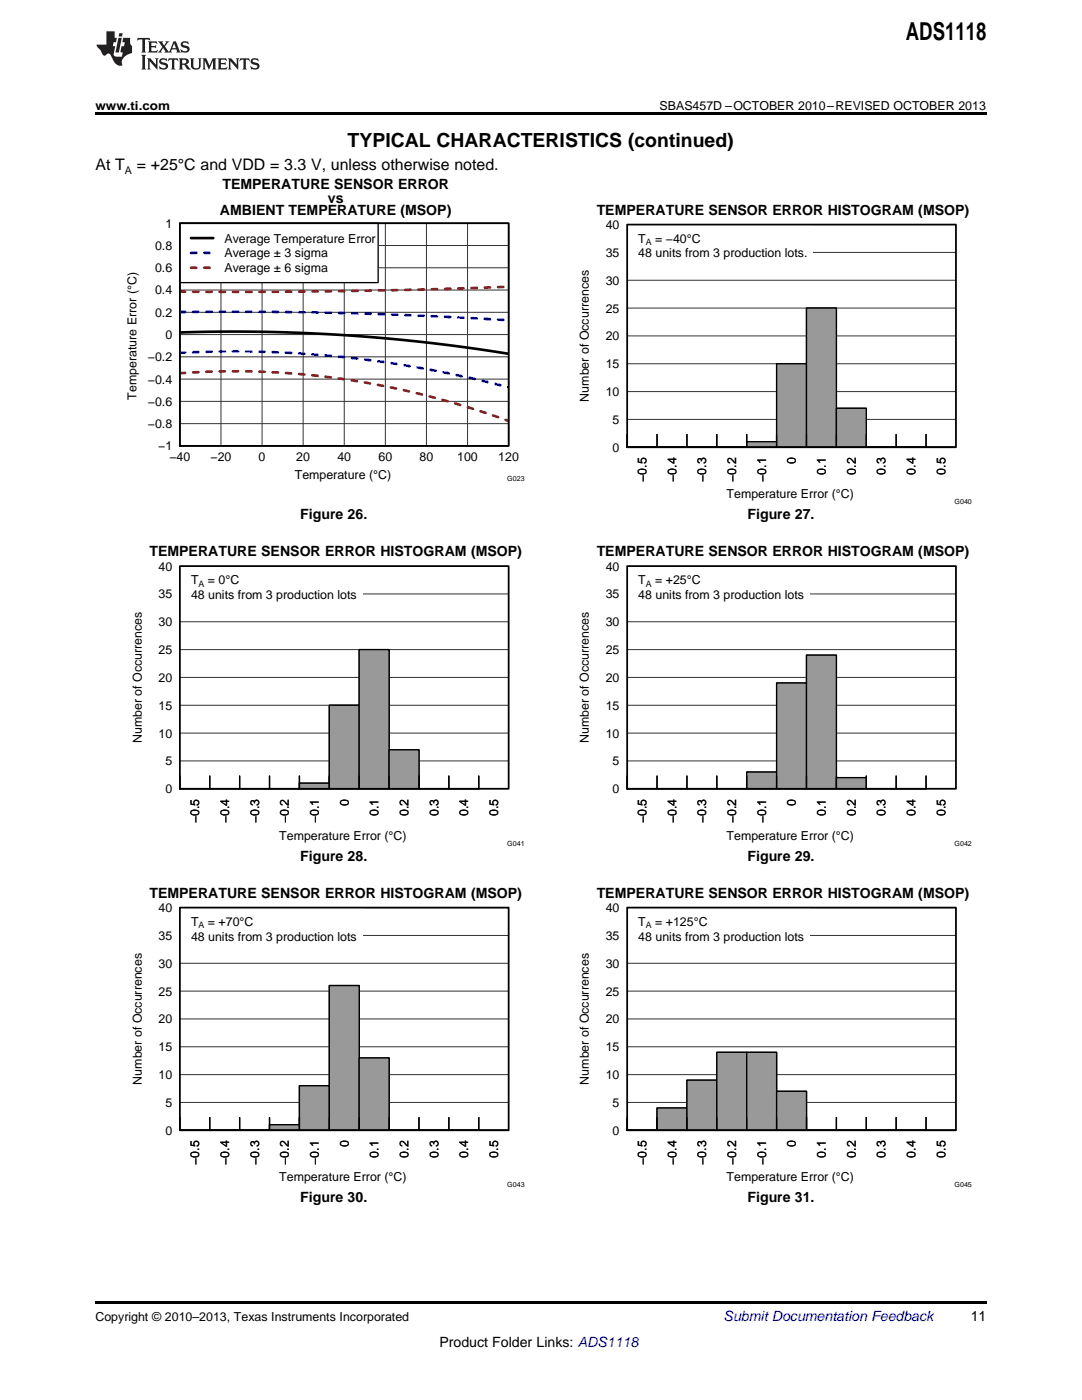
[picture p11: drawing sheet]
<svg xmlns="http://www.w3.org/2000/svg" width="216mm" height="279mm" viewBox="0 0 216 279" stroke-linecap="round" stroke-linejoin="round" font-family="sans-serif">
<path d="M19 259.7h177.8v.5h-177.8z" fill="#000"/>
<g fill="#fff">
<path d="M66.9 241.7h.3v.7h-.3z"/>
<path d="M156.1 241.7h.4v.7h-.4z"/>
</g>
<path d="M35.9 225.6h17.9" fill="none" stroke="#999" stroke-width=".2"/>
<path d="M35.9 225.6h6zM41.9 225.6h5.9zM47.8 225.6h6z" fill="none" stroke="#000" stroke-width=".26"/>
<path d="M53.8 224.5h5.9v1.1h-5.9z" fill="#999"/>
<path d="M53.8 224.5h5.9v1.1h-5.9z" fill="none" stroke="#000" stroke-width=".26"/>
<path d="M59.7 216.7h6v8.9h-6z" fill="#999"/>
<path d="M59.7 216.7h6v8.9h-6z" fill="none" stroke="#000" stroke-width=".26"/>
<path d="M65.7 196.7h6v28.9h-6z" fill="#999"/>
<path d="M65.7 196.7h6v28.9h-6z" fill="none" stroke="#000" stroke-width=".26"/>
<path d="M71.7 211.1h5.9v14.5h-5.9z" fill="#999"/>
<g fill="none" stroke="#000" stroke-width=".26">
<path d="M71.7 211.1h5.9v14.5h-5.9zM35.9 225.6h6zM35.9 223v2.6h59.6v-2.6M41.9 225.6h5.9zM41.9 223v2.6M47.8 225.6h6zM47.8 223v2.6M53.8 223v2.6M59.7 223v2.6M65.7 223v2.6M71.7 223v2.6M77.6 225.6h6z"/>
<path d="M77.6 223v2.6M83.6 225.6h6zM83.6 223v2.6M89.6 225.6h5.9zM89.6 223v2.6M95.5 225.6h6z"/>
</g>
<path d="M35.9 225.6h17.9M77.6 225.6h23.9" fill="none" stroke="#999" stroke-width=".2"/>
<path d="M35.9 197.8h65.6M35.9 192.2h65.6M35.9 186.7h65.6M35.9 181.1h65.6M35.9 214.5h65.6M35.9 208.9h65.6M35.9 203.4h65.6M35.9 225.6h65.6M35.9 220h65.6" fill="none" stroke="#333" stroke-width=".2"/>
<path d="M53.8 224.5h5.9v1.1h-5.9z" fill="#999"/>
<path d="M53.8 224.5h5.9v1.1h-5.9z" fill="none" stroke="#000" stroke-width=".26"/>
<path d="M59.7 216.7h6v8.9h-6z" fill="#999"/>
<path d="M59.7 216.7h6v8.9h-6z" fill="none" stroke="#000" stroke-width=".26"/>
<path d="M65.7 196.7h6v28.9h-6z" fill="#999"/>
<path d="M65.7 196.7h6v28.9h-6z" fill="none" stroke="#000" stroke-width=".26"/>
<path d="M71.7 211.1h5.9v14.5h-5.9z" fill="#999"/>
<g fill="none" stroke="#000" stroke-width=".26">
<path d="M71.7 211.1h5.9v14.5h-5.9zM35.9 223v2.6h59.6v-2.6M41.9 223v2.6M47.8 223v2.6M53.8 223v2.6M59.7 223v2.6M65.7 223v2.6M71.7 223v2.6M77.6 225.6h6zM77.6 223v2.6M83.6 225.6h6zM83.6 223v2.6"/>
<path d="M89.6 225.6h5.9zM89.6 223v2.6M95.5 225.6h6z"/>
</g>
<path d="M77.6 225.6h23.9" fill="none" stroke="#999" stroke-width=".2"/>
<path d="M35.9 181.1h36.4v8.9h-36.4z" fill="#fff"/>
<path d="M35.9 181.1h65.6v44.5h-65.6z" fill="none" stroke="#000" stroke-width=".35"/>
<path d="M125.1 225.6h6" fill="none" stroke="#999" stroke-width=".2"/>
<path d="M125.1 225.6h6z" fill="none" stroke="#000" stroke-width=".26"/>
<path d="M131.1 221.1h6v4.5h-6z" fill="#999"/>
<path d="M131.1 221.1h6v4.5h-6z" fill="none" stroke="#000" stroke-width=".26"/>
<path d="M137.1 215.6h5.9v10h-5.9z" fill="#999"/>
<path d="M137.1 215.6h5.9v10h-5.9z" fill="none" stroke="#000" stroke-width=".26"/>
<path d="M143 210h6v15.6h-6z" fill="#999"/>
<path d="M143 210h6v15.6h-6z" fill="none" stroke="#000" stroke-width=".26"/>
<path d="M149 210h6v15.6h-6z" fill="#999"/>
<path d="M149 210h6v15.6h-6z" fill="none" stroke="#000" stroke-width=".26"/>
<path d="M155 217.8h5.9v7.8h-5.9z" fill="#999"/>
<g fill="none" stroke="#000" stroke-width=".26">
<path d="M155 217.8h5.9v7.8h-5.9zM125.1 225.6h6zM125.1 223v2.6h59.7v-2.6M131.1 223v2.6M137.1 223v2.6M143 223v2.6M149 223v2.6M155 223v2.6M160.9 225.6h6zM160.9 223v2.6M166.9 225.6h6zM166.9 223v2.6"/>
<path d="M172.9 225.6h5.9zM172.9 223v2.6M178.8 225.6h6zM178.8 223v2.6M184.8 225.6h6z"/>
</g>
<path d="M125.1 225.6h6M160.9 225.6h29.9" fill="none" stroke="#999" stroke-width=".2"/>
<path d="M125.1 197.8h65.6M125.1 192.2h65.6M125.1 186.7h65.6M125.1 181.1h65.6M125.1 214.5h65.6M125.1 208.9h65.6M125.1 203.4h65.6M125.1 225.6h65.6M125.1 220h65.6" fill="none" stroke="#333" stroke-width=".2"/>
<path d="M131.1 221.1h6v4.5h-6z" fill="#999"/>
<path d="M131.1 221.1h6v4.5h-6z" fill="none" stroke="#000" stroke-width=".26"/>
<path d="M137.1 215.6h5.9v10h-5.9z" fill="#999"/>
<path d="M137.1 215.6h5.9v10h-5.9z" fill="none" stroke="#000" stroke-width=".26"/>
<path d="M143 210h6v15.6h-6z" fill="#999"/>
<path d="M143 210h6v15.6h-6z" fill="none" stroke="#000" stroke-width=".26"/>
<path d="M149 210h6v15.6h-6z" fill="#999"/>
<path d="M149 210h6v15.6h-6z" fill="none" stroke="#000" stroke-width=".26"/>
<path d="M155 217.8h5.9v7.8h-5.9z" fill="#999"/>
<g fill="none" stroke="#000" stroke-width=".26">
<path d="M155 217.8h5.9v7.8h-5.9zM125.1 223v2.6h59.7v-2.6M131.1 223v2.6M137.1 223v2.6M143 223v2.6M149 223v2.6M155 223v2.6M160.9 225.6h6zM160.9 223v2.6M166.9 225.6h6zM166.9 223v2.6M172.9 225.6h5.9z"/>
<path d="M172.9 223v2.6M178.8 225.6h6zM178.8 223v2.6M184.8 225.6h6z"/>
</g>
<path d="M160.9 225.6h29.9" fill="none" stroke="#999" stroke-width=".2"/>
<path d="M125.1 181.1h36.5v8.9h-36.5z" fill="#fff"/>
<path d="M125.1 181.1h65.6v44.5h-65.6z" fill="none" stroke="#000" stroke-width=".35"/>
<g fill="#fff">
<path d="M66.9 173.6h.3v.7h-.3z"/>
<path d="M156.1 173.6h.4v.7h-.4z"/>
</g>
<path d="M35.9 157.4h23.8" fill="none" stroke="#999" stroke-width=".2"/>
<path d="M35.9 157.4h6zM41.9 157.4h5.9zM47.8 157.4h6zM53.8 157.4h5.9z" fill="none" stroke="#000" stroke-width=".26"/>
<path d="M59.7 156.3h6v1.1h-6z" fill="#999"/>
<path d="M59.7 156.3h6v1.1h-6z" fill="none" stroke="#000" stroke-width=".26"/>
<path d="M65.7 140.8h6v16.6h-6z" fill="#999"/>
<path d="M65.7 140.8h6v16.6h-6z" fill="none" stroke="#000" stroke-width=".26"/>
<path d="M71.7 129.6h5.9v27.8h-5.9z" fill="#999"/>
<path d="M71.7 129.6h5.9v27.8h-5.9z" fill="none" stroke="#000" stroke-width=".26"/>
<path d="M77.6 149.6h6v7.8h-6z" fill="#999"/>
<g fill="none" stroke="#000" stroke-width=".26">
<path d="M35.9 157.4h6zM35.9 154.9v2.5h59.6v-2.5M41.9 157.4h5.9zM41.9 154.9v2.5M47.8 157.4h6zM47.8 154.9v2.5M53.8 157.4h5.9zM53.8 154.9v2.5M59.7 154.9v2.5M65.7 154.9v2.5M71.7 154.9v2.5M77.6 149.6h6v7.8h-6z"/>
<path d="M77.6 154.9v2.5M83.6 157.4h6zM83.6 154.9v2.5M89.6 157.4h5.9zM89.6 154.9v2.5M95.5 157.4h6z"/>
</g>
<path d="M35.9 157.4h23.8M83.6 157.4h17.9" fill="none" stroke="#999" stroke-width=".2"/>
<path d="M35.9 118.5h65.6M35.9 113h65.6M35.9 135.2h65.6M35.9 129.6h65.6M35.9 124.1h65.6M35.9 157.4h65.6M35.9 151.9h65.6M35.9 146.3h65.6M35.9 140.8h65.6" fill="none" stroke="#333" stroke-width=".2"/>
<path d="M59.7 156.3h6v1.1h-6z" fill="#999"/>
<path d="M59.7 156.3h6v1.1h-6z" fill="none" stroke="#000" stroke-width=".26"/>
<path d="M65.7 140.8h6v16.6h-6z" fill="#999"/>
<path d="M65.7 140.8h6v16.6h-6z" fill="none" stroke="#000" stroke-width=".26"/>
<path d="M71.7 129.6h5.9v27.8h-5.9z" fill="#999"/>
<path d="M71.7 129.6h5.9v27.8h-5.9z" fill="none" stroke="#000" stroke-width=".26"/>
<path d="M77.6 149.6h6v7.8h-6z" fill="#999"/>
<g fill="none" stroke="#000" stroke-width=".26">
<path d="M35.9 154.9v2.5h59.6v-2.5M41.9 154.9v2.5M47.8 154.9v2.5M53.8 154.9v2.5M59.7 154.9v2.5M65.7 154.9v2.5M71.7 154.9v2.5M77.6 149.6h6v7.8h-6zM77.6 154.9v2.5M83.6 157.4h6zM83.6 154.9v2.5M89.6 157.4h5.9z"/>
<path d="M89.6 154.9v2.5M95.5 157.4h6z"/>
</g>
<path d="M83.6 157.4h17.9" fill="none" stroke="#999" stroke-width=".2"/>
<path d="M35.9 113h36.4v8.9h-36.4z" fill="#fff"/>
<path d="M35.9 113h65.6v44.4h-65.6z" fill="none" stroke="#000" stroke-width=".35"/>
<path d="M125.1 157.4h23.9" fill="none" stroke="#999" stroke-width=".2"/>
<path d="M125.1 157.4h6zM131.1 157.4h6zM137.1 157.4h5.9zM143 157.4h6z" fill="none" stroke="#000" stroke-width=".26"/>
<path d="M149 154.1h6v3.3h-6z" fill="#999"/>
<path d="M149 154.1h6v3.3h-6z" fill="none" stroke="#000" stroke-width=".26"/>
<path d="M155 136.3h5.9v21.1h-5.9z" fill="#999"/>
<path d="M155 136.3h5.9v21.1h-5.9z" fill="none" stroke="#000" stroke-width=".26"/>
<path d="M160.9 130.8h6v26.6h-6z" fill="#999"/>
<path d="M160.9 130.8h6v26.6h-6z" fill="none" stroke="#000" stroke-width=".26"/>
<path d="M166.9 155.2h6v2.2h-6z" fill="#999"/>
<g fill="none" stroke="#000" stroke-width=".26">
<path d="M125.1 157.4h6zM125.1 154.9v2.5h59.7v-2.5M131.1 157.4h6zM131.1 154.9v2.5M137.1 157.4h5.9zM137.1 154.9v2.5M143 157.4h6zM143 154.9v2.5M149 154.9v2.5M155 154.9v2.5M160.9 154.9v2.5M166.9 155.2h6v2.2h-6z"/>
<path d="M166.9 154.9v2.5M172.9 157.4h5.9zM172.9 154.9v2.5M178.8 157.4h6zM178.8 154.9v2.5M184.8 157.4h6z"/>
</g>
<path d="M125.1 157.4h23.9M172.9 157.4h17.9" fill="none" stroke="#999" stroke-width=".2"/>
<path d="M125.1 118.5h65.6M125.1 113h65.6M125.1 135.2h65.6M125.1 129.6h65.6M125.1 124.1h65.6M125.1 157.4h65.6M125.1 151.9h65.6M125.1 146.3h65.6M125.1 140.8h65.6" fill="none" stroke="#333" stroke-width=".2"/>
<path d="M149 154.1h6v3.3h-6z" fill="#999"/>
<path d="M149 154.1h6v3.3h-6z" fill="none" stroke="#000" stroke-width=".26"/>
<path d="M155 136.3h5.9v21.1h-5.9z" fill="#999"/>
<path d="M155 136.3h5.9v21.1h-5.9z" fill="none" stroke="#000" stroke-width=".26"/>
<path d="M160.9 130.8h6v26.6h-6z" fill="#999"/>
<path d="M160.9 130.8h6v26.6h-6z" fill="none" stroke="#000" stroke-width=".26"/>
<path d="M166.9 155.2h6v2.2h-6z" fill="#999"/>
<g fill="none" stroke="#000" stroke-width=".26">
<path d="M125.1 154.9v2.5h59.7v-2.5M131.1 154.9v2.5M137.1 154.9v2.5M143 154.9v2.5M149 154.9v2.5M155 154.9v2.5M160.9 154.9v2.5M166.9 155.2h6v2.2h-6zM166.9 154.9v2.5M172.9 157.4h5.9zM172.9 154.9v2.5M178.8 157.4h6z"/>
<path d="M178.8 154.9v2.5M184.8 157.4h6z"/>
</g>
<path d="M172.9 157.4h17.9" fill="none" stroke="#999" stroke-width=".2"/>
<path d="M125.1 113h36.5v8.9h-36.5z" fill="#fff"/>
<path d="M125.1 113h65.6v44.4h-65.6z" fill="none" stroke="#000" stroke-width=".35"/>
<g fill="#fff">
<path d="M66.9 105.4h.3v.7h-.3z"/>
<path d="M156.1 105.4h.4v.7h-.4z"/>
</g>
<path d="M125.1 89.3h23.9" fill="none" stroke="#999" stroke-width=".2"/>
<path d="M125.1 89.3h6zM131.1 89.3h6zM137.1 89.3h5.9zM143 89.3h6z" fill="none" stroke="#000" stroke-width=".26"/>
<path d="M149 88.1h6v1.2h-6z" fill="#999"/>
<path d="M149 88.1h6v1.2h-6z" fill="none" stroke="#000" stroke-width=".26"/>
<path d="M155 72.6h5.9v16.7h-5.9z" fill="#999"/>
<path d="M155 72.6h5.9v16.7h-5.9z" fill="none" stroke="#000" stroke-width=".26"/>
<path d="M160.9 61.5h6v27.8h-6z" fill="#999"/>
<path d="M160.9 61.5h6v27.8h-6z" fill="none" stroke="#000" stroke-width=".26"/>
<path d="M166.9 81.5h6v7.8h-6z" fill="#999"/>
<g fill="none" stroke="#000" stroke-width=".26">
<path d="M125.1 89.3h6zM125.1 86.7v2.6h59.7v-2.6M131.1 89.3h6zM131.1 86.7v2.6M137.1 89.3h5.9zM137.1 86.7v2.6M143 89.3h6zM143 86.7v2.6M149 86.7v2.6M155 86.7v2.6M160.9 86.7v2.6M166.9 81.5h6v7.8h-6z"/>
<path d="M166.9 86.7v2.6M172.9 89.3h5.9zM172.9 86.7v2.6M178.8 89.3h6zM178.8 86.7v2.6M184.8 89.3h6z"/>
</g>
<path d="M125.1 89.3h23.9M172.9 89.3h17.9" fill="none" stroke="#999" stroke-width=".2"/>
<path d="M125.1 55.9h65.6M125.1 50.4h65.6M125.1 44.8h65.6M125.1 78.2h65.6M125.1 72.6h65.6M125.1 67h65.6M125.1 61.5h65.6M125.1 89.3h65.6M125.1 83.7h65.6" fill="none" stroke="#333" stroke-width=".2"/>
<path d="M149 88.1h6v1.2h-6z" fill="#999"/>
<path d="M149 88.1h6v1.2h-6z" fill="none" stroke="#000" stroke-width=".26"/>
<path d="M155 72.6h5.9v16.7h-5.9z" fill="#999"/>
<path d="M155 72.6h5.9v16.7h-5.9z" fill="none" stroke="#000" stroke-width=".26"/>
<path d="M160.9 61.5h6v27.8h-6z" fill="#999"/>
<path d="M160.9 61.5h6v27.8h-6z" fill="none" stroke="#000" stroke-width=".26"/>
<path d="M166.9 81.5h6v7.8h-6z" fill="#999"/>
<g fill="none" stroke="#000" stroke-width=".26">
<path d="M125.1 86.7v2.6h59.7v-2.6M131.1 86.7v2.6M137.1 86.7v2.6M143 86.7v2.6M149 86.7v2.6M155 86.7v2.6M160.9 86.7v2.6M166.9 81.5h6v7.8h-6zM166.9 86.7v2.6M172.9 89.3h5.9zM172.9 86.7v2.6M178.8 89.3h6z"/>
<path d="M178.8 86.7v2.6M184.8 89.3h6z"/>
</g>
<path d="M172.9 89.3h17.9" fill="none" stroke="#999" stroke-width=".2"/>
<path d="M125.1 44.8h37.1v8.9h-37.1z" fill="#fff"/>
<path d="M125.1 44.8h65.6v44.5h-65.6z" fill="none" stroke="#000" stroke-width=".35"/>
<path d="M35.9 44.6h65.6v44.4h-65.6z" fill="none" stroke="#000" stroke-width=".26"/>
<g fill="none" stroke="#333" stroke-width=".2">
<path d="M35.9 44.6h65.6v44.4h-65.6zM35.9 57.9h65.6M35.9 53.4h65.6M35.9 49h65.6M44.1 44.6v44.4M52.3 44.6v44.4M60.5 44.6v44.4M68.7 44.6v44.4M76.9 44.6v44.4M85.1 44.6v44.4M93.3 44.6v44.4M35.9 75.7h65.6"/>
<path d="M35.9 71.2h65.6M35.9 66.8h65.6M35.9 62.3h65.6M35.9 84.5h65.6M35.9 80.1h65.6"/>
</g>
<path d="M35.9 66.4l8.6-.2h9l16 .7 16.4 1.5 15.6 2.2" fill="none" stroke="#000" stroke-width=".53"/>
<path d="M35.9 62.3l16-.1 16 .3 17.6 .6 16 .8M35.9 70.4l7.8-.3 7.4 .1 9 .3 7.4 .6 9 1.1 9.4 1.6 9 1.9 6.6 1.6" fill="none" stroke="#00f" stroke-width=".53" stroke-dasharray="1.1 1.6"/>
<path d="M35.9 58.2l32.8-.1 32.8-.9M35.9 74.5l8.2-.4 7.8 .1 8.6 .5 7.8 .9 8.6 1.5 8.2 1.9 7.8 2.1 8.6 2.9" fill="none" stroke="#f00" stroke-width=".53" stroke-dasharray="1.1 1.6"/>
<path d="M35.9 44.6h39.6v11.8h-39.6z" fill="#fff"/>
<path d="M35.9 44.6h39.6v11.8h-39.6z" fill="none" stroke="#000" stroke-width=".26"/>
<path d="M38.1 47.5h4.5" fill="none" stroke="#000" stroke-width=".53"/>
<path d="M38.1 50.5h4.5" fill="none" stroke="#00f" stroke-width=".53" stroke-dasharray="1.1 1.6"/>
<path d="M38.1 53.4h4.5" fill="none" stroke="#f00" stroke-width=".53" stroke-dasharray="1.1 1.6"/>
<path d="M35.9 44.6h65.6v44.4h-65.6z" fill="none" stroke="#000" stroke-width=".35"/>
<path d="M19 22.5h177.8v.5h-177.8z" fill="#000"/>
<g fill="#231f20">
<path d="M27.5 7.6l-.1 .5 .4-.2h.6v.1v2.1l-.2 .4h1l-.3-.4v-2.1l.1-.1h.5l.5 .2-.2-.5zM29.5 8.3l.2 .3v1.5l-.2 .4h1.8l.2-.6a1.04 1.04 0 0 1-1.3 .2v-.7h.6l.3 .2v-.6l-.3 .2h-.6v-.6l.8-.1 .4 .3-.2-.5zM31.5 8.3l.9 1.1-.9 1.1h.8l-.2-.2 .5-.7 .4 .7-.2 .2h1.5l-.1-.2 .1-.4h.9l.1 .4-.2 .2h1l-.3-.3-.7-1.9h-.5l-.9 2-.8-1 .9-1h-.8l.1 .3-.3 .5-.4-.6 .2-.2zM34.7 8.6l.4 1h-.7zM36.3 8.4a.63 .63 0 0 0-.2 .7 .63 .63 0 0 0 .6 .4l.6 .2 .1 .2a.75 .75 0 0 1-.7 .4 .75 .75 0 0 1-.6-.5l.1 .7 .1-.1a1.11 1.11 0 0 0 1.5-.6 1.13 1.13 0 0 0-1.2-.8l-.1-.4a1.04 1.04 0 0 1 1.2 .2l-.2-.5-.1 .1-.5-.2zM28.2 10.9l.2 .4v2.2l-.2 .4h1l-.3-.4v-2.2l.3-.4zM29.3 11.6l.3 .4v1.5l-.3 .4h.8l-.2-.4v-1.3l1.5 1.7v-1.9l.2-.4h-.7l.2 .4v.9l-1.1-1.3zM32 11.8a.62 .62 0 0 0-.2 .7 .62 .62 0 0 0 .6 .4l.6 .1 .1 .3a.76 .76 0 0 1-.7 .3 .76 .76 0 0 1-.6-.4l.1 .7 .1-.1a1.11 1.11 0 0 0 1.5-.6 1.13 1.13 0 0 0-1.2-.8l-.1-.4a1.04 1.04 0 0 1 1.2 .2l-.2-.6-.1 .1-.5-.1zM33.7 11.6l-.2 .6a.61 .61 0 0 1 .8-.3v1.6l-.2 .4h.9l-.2-.4v-1.6a.63 .63 0 0 1 .8 .3l-.2-.6zM35.6 11.6l.3 .4v1.5l-.3 .4h1l-.2-.2v-.8l.5 .2a.76 .76 0 0 0 1.2 .7l-1-1a.58 .58 0 0 0 .6-.5 .58 .58 0 0 0-.5-.6zM36.4 11.9h.1a.45 .45 0 0 1 .5 .1 .45 .45 0 0 1 .1 .5l-.7 .2zM37.9 11.6l.2 .2a2.17 2.17 0 0 0 .3 1.9 .99 .99 0 0 0 1.6-.6v-1.1l.2-.4h-.7l.2 .2a1.92 1.92 0 0 1-.2 1.8 .6 .6 0 0 1-.9-.5v-1.1l.2-.4zM40.4 11.6l.2 .4v1.5l-.2 .4h.7l-.2-.4v-1.4l.8 1.8 .8-1.8v1.4l-.2 .4h.9l-.2-.4v-1.5l.2-.4h-.8l-.6 1.5-.6-1.5zM43.4 11.6l.2 .4v1.5l-.2 .4h1.8l.2-.6a1.04 1.04 0 0 1-1.3 .1v-.6h.5l.4 .2v-.6l-.4 .2h-.5v-.7h.8l.3 .3-.1-.6zM45.5 11.6l.2 .4v1.5l-.2 .4h.7l-.2-.4v-1.3l1.5 1.7v-1.9l.2-.4h-.7l.2 .4v.9l-1.1-1.3zM47.9 11.6l-.1 .6a.61 .61 0 0 1 .8-.3v1.6l-.3 .4h1l-.3-.4 .1-1.6a.63 .63 0 0 1 .7 .3l-.1-.6zM50.2 11.8a.62 .62 0 0 0-.2 .7 .62 .62 0 0 0 .6 .4l.6 .1 .2 .3a.76 .76 0 0 1-.8 .3 .76 .76 0 0 1-.6-.4l.1 .7 .2-.1a1.11 1.11 0 0 0 1.5-.6 1.13 1.13 0 0 0-1.3-.8l-.1-.4a1.04 1.04 0 0 1 1.2 .2l-.1-.6-.2 .1-.5-.1z"/>
<path d="M21.2 6.3v2.6h-1.9l.1 .4 .7 .9a.91 .91 0 0 0 1 .8 .56 .56 0 0 1 .5-.3 .56 .56 0 0 1 .5 .3l.4 .8a1.53 1.53 0 0 0 1.9 1.2 1.54 1.54 0 0 1 1-2.1l.9-.3v-1.4a1.52 1.52 0 0 1-.3-1.6h-1.4l-.2 .8h.5l-.2 .8h-.4l-.2 1v.2l.4 .1-.2 .8a1.93 1.93 0 0 1-1.6-.3l.3-1.8h-.5l.2-.8h.4l.2-.8h-.4v-1.3zM23.6 7.6l-.6 2.9h.7l.6-2.9zM23.8 6.6l-.1 .7h.6l.2-.7z"/>
</g>
<text font-size="4.9" x="180.8" y="7.9">ADS1118</text>
<text font-size="3.9" x="69.4" y="29.3">TYPICAL CHARACTERISTICS (continued)</text>
<g font-size="3.2">
<text x="19" y="34">At T</text>
<text x="27.3" y="34">= +25°C and VDD = 3.3 V, unless otherwise noted.</text>
</g>
<g font-size="2.8">
<text x="44.4" y="37.7">TEMPERATURE SENSOR ERROR</text>
<text x="65.4" y="40.4">vs</text>
<text x="43.9" y="42.9">AMBIENT TEMPERATURE (MSOP)</text>
<text x="119.1" y="42.9">TEMPERATURE SENSOR ERROR HISTOGRAM (MSOP)</text>
<text x="59.9" y="103.6">Figure 26.</text>
<text x="149.2" y="103.6">Figure 27.</text>
<text x="29.8" y="111.1">TEMPERATURE SENSOR ERROR HISTOGRAM (MSOP)</text>
<text x="119.1" y="111.1">TEMPERATURE SENSOR ERROR HISTOGRAM (MSOP)</text>
<text x="59.9" y="171.8">Figure 28.</text>
<text x="149.2" y="171.8">Figure 29.</text>
<text x="29.8" y="179.2">TEMPERATURE SENSOR ERROR HISTOGRAM (MSOP)</text>
<text x="119.1" y="179.2">TEMPERATURE SENSOR ERROR HISTOGRAM (MSOP)</text>
<text x="59.9" y="240">Figure 30.</text>
<text x="149.2" y="240">Figure 31.</text>
<text x="193.7" y="263.6">11</text>
<text x="87.7" y="268.9">Product Folder Links: ADS1118</text>
</g>
<text font-size="2.8" fill="#0000c8" x="144.4" y="263.6">Submit Documentation Feedback</text>
<g font-size="2.5">
<text x="19" y="21.9">www.ti.com</text>
<text x="131.6" y="21.9">SBAS457D –OCTOBER 2010–REVISED OCTOBER 2013</text>
<text x="33" y="45.4">1</text>
<text x="120.9" y="45.7">40</text>
<text x="30.9" y="49.9">0.8</text>
<text x="44.8" y="48.4">Average Temperature Error</text>
<text x="44.8" y="51.4">Average ± 3 sigma</text>
<text x="120.9" y="51.3">35</text>
<text x="127.4" y="48.5">T</text>
<text x="127.4" y="51.4">48 units from 3 production lots.</text>
<text x="130.7" y="48.5">= −40°C</text>
<text x="30.9" y="58.8">0.4</text>
<text x="30.9" y="54.3">0.6</text>
<text x="44.8" y="54.3">Average ± 6 sigma</text>
<text x="120.9" y="56.8">30</text>
<text x="30.9" y="63.2">0.2</text>
<text x="120.9" y="62.4">25</text>
<text x="33" y="67.7">0</text>
<text x="120.9" y="67.9">20</text>
<text x="29.5" y="76.5">−0.4</text>
<text x="29.5" y="72.1">−0.2</text>
<text x="120.9" y="73.5">15</text>
<text x="27.3" y="79.7" transform="rotate(-90 27.3 79.7)">Temperature Error (°C)</text>
<text x="29.5" y="81">−0.6</text>
<text x="117.5" y="80.1" transform="rotate(-90 117.5 80.1)">Number of Occurrences</text>
<text x="120.9" y="79">10</text>
<text x="29.5" y="85.4">−0.8</text>
<text x="31.6" y="89.9">−1</text>
<text x="122.2" y="84.6">5</text>
<text x="33.8" y="92">−40</text>
<text x="42" y="92">−20</text>
<text x="51.6" y="92">0</text>
<text x="58.8" y="95.6">Temperature (°C)</text>
<text x="59.1" y="92">20</text>
<text x="67.3" y="92">40</text>
<text x="75.5" y="92">60</text>
<text x="83.7" y="92">80</text>
<text x="91.2" y="92">100</text>
<text x="99.4" y="92">120</text>
<text x="122.2" y="90.1">0</text>
<text x="158.8" y="92.7" transform="rotate(-90 158.8 92.7)">0</text>
<text x="164.8" y="94.7" transform="rotate(-90 164.8 94.7)">0.1</text>
<text x="170.8" y="94.7" transform="rotate(-90 170.8 94.7)">0.2</text>
<text x="176.7" y="94.7" transform="rotate(-90 176.7 94.7)">0.3</text>
<text x="182.7" y="94.7" transform="rotate(-90 182.7 94.7)">0.4</text>
<text x="188.7" y="94.7" transform="rotate(-90 188.7 94.7)">0.5</text>
<text x="129" y="96.2" transform="rotate(-90 129 96.2)">−0.5</text>
<text x="135" y="96.2" transform="rotate(-90 135 96.2)">−0.4</text>
<text x="140.9" y="96.2" transform="rotate(-90 140.9 96.2)">−0.3</text>
<text x="145" y="99.4">Temperature Error (°C)</text>
<text x="146.9" y="96.2" transform="rotate(-90 146.9 96.2)">−0.2</text>
<text x="152.9" y="96.2" transform="rotate(-90 152.9 96.2)">−0.1</text>
<text x="31.6" y="113.9">40</text>
<text x="120.9" y="113.9">40</text>
<text x="31.6" y="119.4">35</text>
<text x="38.1" y="119.5">48 units from 3 production lots</text>
<text x="38.1" y="116.6">T</text>
<text x="41.5" y="116.6">= 0°C</text>
<text x="120.9" y="119.4">35</text>
<text x="127.4" y="116.6">T</text>
<text x="127.4" y="119.5">48 units from 3 production lots</text>
<text x="130.7" y="116.6">= +25°C</text>
<text x="31.6" y="125">30</text>
<text x="120.9" y="125">30</text>
<text x="31.6" y="130.5">25</text>
<text x="120.9" y="130.5">25</text>
<text x="31.6" y="136.1">20</text>
<text x="120.9" y="136.1">20</text>
<text x="31.6" y="141.6">15</text>
<text x="120.9" y="141.6">15</text>
<text x="28.3" y="148.3" transform="rotate(-90 28.3 148.3)">Number of Occurrences</text>
<text x="31.6" y="147.2">10</text>
<text x="117.5" y="148.3" transform="rotate(-90 117.5 148.3)">Number of Occurrences</text>
<text x="120.9" y="147.2">10</text>
<text x="33" y="152.7">5</text>
<text x="122.2" y="152.7">5</text>
<text x="33" y="158.3">0</text>
<text x="69.6" y="160.8" transform="rotate(-90 69.6 160.8)">0</text>
<text x="122.2" y="158.3">0</text>
<text x="158.8" y="160.8" transform="rotate(-90 158.8 160.8)">0</text>
<text x="39.8" y="164.3" transform="rotate(-90 39.8 164.3)">−0.5</text>
<text x="45.7" y="164.3" transform="rotate(-90 45.7 164.3)">−0.4</text>
<text x="51.7" y="164.3" transform="rotate(-90 51.7 164.3)">−0.3</text>
<text x="55.7" y="167.6">Temperature Error (°C)</text>
<text x="57.7" y="164.3" transform="rotate(-90 57.7 164.3)">−0.2</text>
<text x="63.6" y="164.3" transform="rotate(-90 63.6 164.3)">−0.1</text>
<text x="75.5" y="162.9" transform="rotate(-90 75.5 162.9)">0.1</text>
<text x="81.5" y="162.9" transform="rotate(-90 81.5 162.9)">0.2</text>
<text x="87.5" y="162.9" transform="rotate(-90 87.5 162.9)">0.3</text>
<text x="93.4" y="162.9" transform="rotate(-90 93.4 162.9)">0.4</text>
<text x="99.4" y="162.9" transform="rotate(-90 99.4 162.9)">0.5</text>
<text x="129" y="164.3" transform="rotate(-90 129 164.3)">−0.5</text>
<text x="135" y="164.3" transform="rotate(-90 135 164.3)">−0.4</text>
<text x="140.9" y="164.3" transform="rotate(-90 140.9 164.3)">−0.3</text>
<text x="145" y="167.6">Temperature Error (°C)</text>
<text x="146.9" y="164.3" transform="rotate(-90 146.9 164.3)">−0.2</text>
<text x="152.9" y="164.3" transform="rotate(-90 152.9 164.3)">−0.1</text>
<text x="164.8" y="162.9" transform="rotate(-90 164.8 162.9)">0.1</text>
<text x="170.8" y="162.9" transform="rotate(-90 170.8 162.9)">0.2</text>
<text x="176.7" y="162.9" transform="rotate(-90 176.7 162.9)">0.3</text>
<text x="182.7" y="162.9" transform="rotate(-90 182.7 162.9)">0.4</text>
<text x="188.7" y="162.9" transform="rotate(-90 188.7 162.9)">0.5</text>
<text x="31.6" y="182">40</text>
<text x="38.1" y="184.8">T</text>
<text x="41.5" y="184.8">= +70°C</text>
<text x="120.9" y="182">40</text>
<text x="127.4" y="184.8">T</text>
<text x="130.7" y="184.8">= +125°C</text>
<text x="31.6" y="187.6">35</text>
<text x="38.1" y="187.7">48 units from 3 production lots</text>
<text x="120.9" y="187.6">35</text>
<text x="127.4" y="187.7">48 units from 3 production lots</text>
<text x="31.6" y="193.1">30</text>
<text x="120.9" y="193.1">30</text>
<text x="31.6" y="198.7">25</text>
<text x="120.9" y="198.7">25</text>
<text x="31.6" y="209.8">15</text>
<text x="31.6" y="204.2">20</text>
<text x="120.9" y="209.8">15</text>
<text x="120.9" y="204.2">20</text>
<text x="31.6" y="215.3">10</text>
<text x="120.9" y="215.3">10</text>
<text x="28.3" y="216.5" transform="rotate(-90 28.3 216.5)">Number of Occurrences</text>
<text x="33" y="220.9">5</text>
<text x="117.5" y="216.5" transform="rotate(-90 117.5 216.5)">Number of Occurrences</text>
<text x="122.2" y="220.9">5</text>
<text x="33" y="226.5">0</text>
<text x="122.2" y="226.5">0</text>
<text x="39.8" y="232.5" transform="rotate(-90 39.8 232.5)">−0.5</text>
<text x="45.7" y="232.5" transform="rotate(-90 45.7 232.5)">−0.4</text>
<text x="51.7" y="232.5" transform="rotate(-90 51.7 232.5)">−0.3</text>
<text x="57.7" y="232.5" transform="rotate(-90 57.7 232.5)">−0.2</text>
<text x="63.6" y="232.5" transform="rotate(-90 63.6 232.5)">−0.1</text>
<text x="69.6" y="229" transform="rotate(-90 69.6 229)">0</text>
<text x="75.5" y="231" transform="rotate(-90 75.5 231)">0.1</text>
<text x="81.5" y="231" transform="rotate(-90 81.5 231)">0.2</text>
<text x="87.5" y="231" transform="rotate(-90 87.5 231)">0.3</text>
<text x="93.4" y="231" transform="rotate(-90 93.4 231)">0.4</text>
<text x="99.4" y="231" transform="rotate(-90 99.4 231)">0.5</text>
<text x="129" y="232.5" transform="rotate(-90 129 232.5)">−0.5</text>
<text x="135" y="232.5" transform="rotate(-90 135 232.5)">−0.4</text>
<text x="140.9" y="232.5" transform="rotate(-90 140.9 232.5)">−0.3</text>
<text x="146.9" y="232.5" transform="rotate(-90 146.9 232.5)">−0.2</text>
<text x="152.9" y="232.5" transform="rotate(-90 152.9 232.5)">−0.1</text>
<text x="158.8" y="229" transform="rotate(-90 158.8 229)">0</text>
<text x="164.8" y="231" transform="rotate(-90 164.8 231)">0.1</text>
<text x="170.8" y="231" transform="rotate(-90 170.8 231)">0.2</text>
<text x="176.7" y="231" transform="rotate(-90 176.7 231)">0.3</text>
<text x="182.7" y="231" transform="rotate(-90 182.7 231)">0.4</text>
<text x="188.7" y="231" transform="rotate(-90 188.7 231)">0.5</text>
<text x="55.7" y="235.7">Temperature Error (°C)</text>
<text x="145" y="235.7">Temperature Error (°C)</text>
<text x="19" y="263.6">Copyright © 2010–2013, Texas Instruments Incorporated</text>
</g>
<text font-size="2.1" x="24.9" y="34.6">A</text>
<g font-size="1.8">
<text x="128.9" y="48.9">A</text>
<text x="39.6" y="117.1">A</text>
<text x="128.9" y="117.1">A</text>
<text x="39.6" y="185.2">A</text>
<text x="128.9" y="185.2">A</text>
</g>
<g font-size="1.4">
<text x="101.2" y="96">G023</text>
<text x="190.5" y="100.6">G040</text>
<text x="101.2" y="168.8">G041</text>
<text x="190.5" y="168.8">G042</text>
<text x="101.2" y="236.9">G043</text>
<text x="190.5" y="236.9">G045</text>
</g>
</svg>
